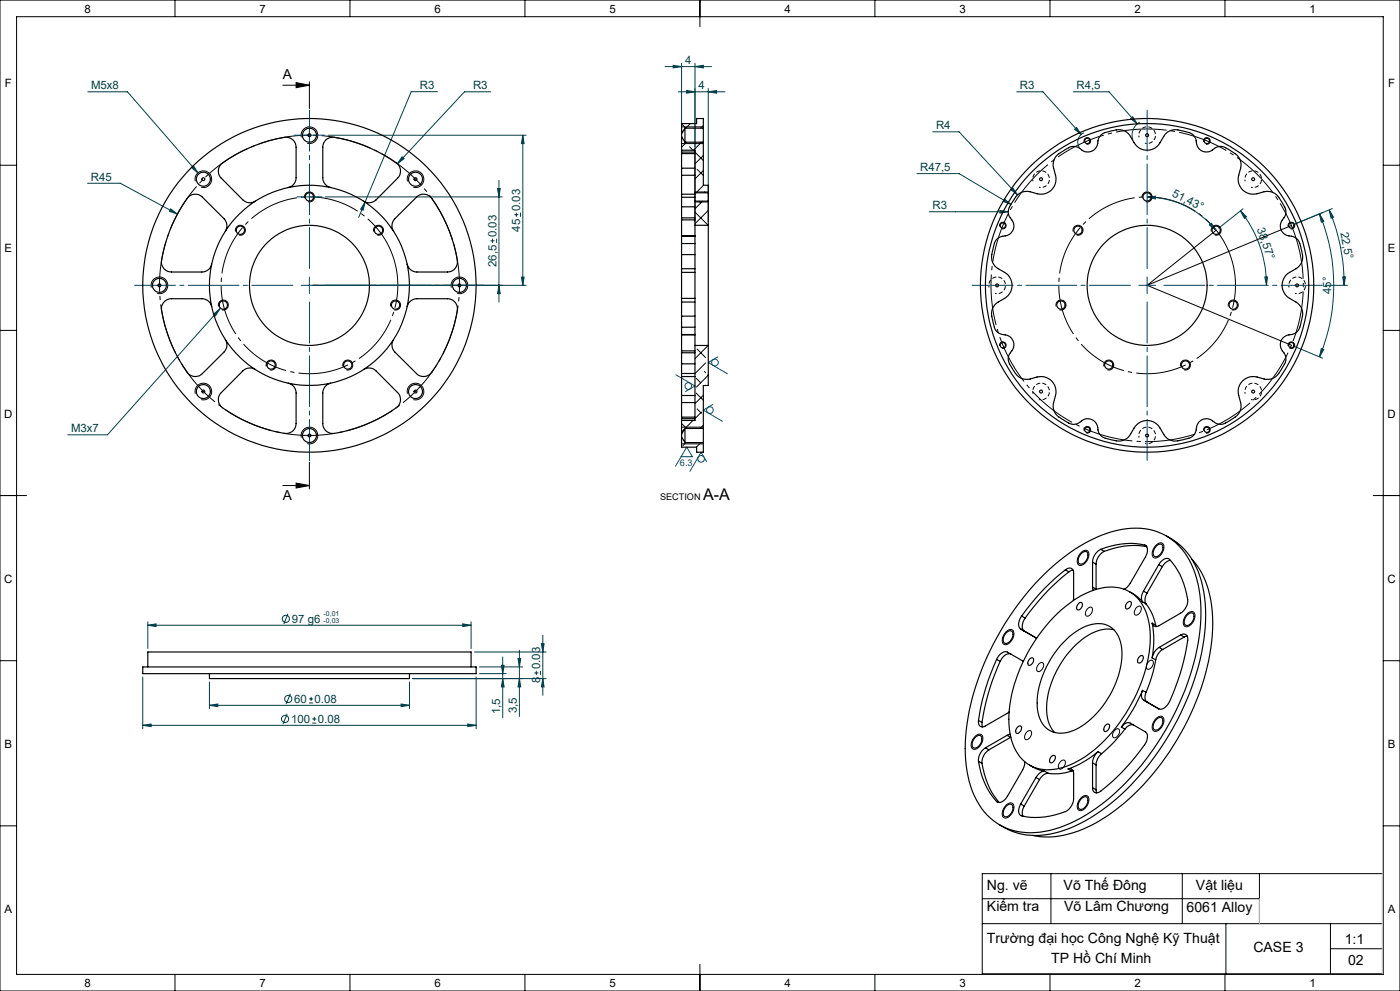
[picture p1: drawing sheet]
<svg xmlns="http://www.w3.org/2000/svg" width="420mm" height="297mm" viewBox="0 0 420 297" stroke-linecap="round" stroke-linejoin="round" font-family="sans-serif">
<g fill="none" stroke="#004040" stroke-width=".3">
<path d="M199.5 20h14M202 19.6l2.5 .4-2.5 .4zM204.5 19v18.8M208.5 20l2.5-.4v.8zM208.5 19v47.5M26.4 27.5h11.8l21.2 24.3M131.2 27.5h-7.8l-15.8 37.7M147.2 27.5h-7.9l-20.1 21.6M203.5 27.5h14M206 27.1l2.5 .4-2.5 .4zM212.5 27.5l2.5-.4v.8zM212.5 26.5v40"/>
<path d="M279.8 39.5h7.9l17.6 18.9M305 27.5h7.9l11.4 12.8M322 27.5h10.7l8.5 9.6M322.4 38.7l.6-.5 1.3 2.1zM325.2 39.8a2.97 2.97 0 0 0-1.3 4.4M339.2 35.5l.6-.5 1.4 2.1zM341.9 36.6a4.6 4.6 0 0 0-2.1 5.3M26.3 54.9h9.8l17.1 9.3M57.4 50.2l.6-.5 1.4 2.1zM97.6 59h53.1M98.4 40.5h59.4M120.6 47l.6 .6-2 1.5z"/>
<path d="M149.3 56.5h.8l-.4 2.5zM149.7 54v36.5M156.8 40.5l.4 2.5h-.8zM156.8 40.5v45M275.1 52h12.6l15.6 9.3M301.3 59.7l2 1.6-2.4-.9zM303.2 56.8l.6-.5 1.5 2.1zM344.1 59.1l2.5-.3v.8zM344.1 59.1a26.4 26.4 0 0 1 20.7 9.9M51.2 62.6l2 1.6-2.4-.9zM109.5 60.5l-.6 2.5-.7-.3zM147.1 72.2h1.3"/>
<path d="M147.7 71.5v1.3M149 71.5v1.3M154.3 64.3h1.2M154.9 63.7v1.3M156.1 63.7v1.3M278.8 63.5h23.7M300 63.1l2.5 .4-2.5 .4zM362.8 67.4l.6-.5 1.4 2.1zM372.1 63.2l1.8 1.8-.6 .4zM372.1 63.2a36 36 0 0 1 7.8 22.3M372.9 62.6l-7.3 5.8M395.9 64.1l1.2 2.2-.7 .3z"/>
<path d="M395.9 64.1a55.9 55.9 0 0 1 0 42.9M398.7 62.9l1.3 2.2-.7 .3zM398.7 62.9a58.2 58.2 0 0 1 4.6 22.6M399.7 62.5l-11.4 4.7M64 94.2l2-1.7-1.4 2.2zM66 92.5l-33.8 37.8h-11.9M93.8 85.5h64M149.7 85.5l.4 2.5h-.8zM156.4 83h.8l-.4 2.5zM379.4 83h.9l-.4 2.5zM397.6 85.5h6.6M402.8 83h.8l-.3 2.5z"/>
<path d="M388.3 103.8l8.5 3.5M396.4 104.5l.7 .3-1.2 2.2zM44.3 187.4l2.5-.4v.8zM44.3 186.4v8M44.3 187.4h97M86.4 183.9l-1.2 3.1M138.8 187l2.5 .4-2.5 .4zM141.3 186.4v8M142.3 195.4h21.5M143.8 199.9h13M150.4 199.4h.8l-.4 2.5zM150.8 196.9v18.2"/>
<path d="M155.4 197.4h.8l-.4 2.5zM155.8 194.9v19.8M162.4 192.9h.8l-.4 2.5zM162.8 190.4v18M42.8 217.4l2.5-.4v.8zM42.8 202.9v15.5M42.8 217.4h100M62.8 211.4l2.5-.4v.8zM62.8 204.4v8M62.8 211.4h60M86.1 213.9l-1.2 3.1M87.1 207.9l-1.2 3.1"/>
<path d="M92.7 210.7h1.2M92.7 209.5h1.2M93.3 208.8v1.3M93.7 216.7h1.2M93.7 215.5h1.2M94.3 214.8v1.3M120.3 211l2.5 .4-2.5 .4zM122.8 204.4v8M123.8 203.4h40M140.3 217l2.5 .4-2.5 .4zM142.8 202.9v15.5M143.8 201.9h8"/>
<path d="M150.8 203.4l.4 2.5h-.8zM155.8 203.4l.4 2.5h-.8zM160.3 201.7h1.2M160.9 201v1.3M162.1 201v1.3M162.8 203.4l.4 2.5h-.8z"/>
<circle cx="85.7" cy="185.5" r="1.07"/>
<circle cx="85.5" cy="215.5" r="1.08"/>
<circle cx="86.5" cy="209.5" r="1.08"/>
</g>
<g fill="none" stroke="#000" stroke-width=".3">
<path d="M0 0h420v297h-420zM5 5h410v287h-410zM52.5 0v5M105 0v5M157.5 0v5M210 0v8M262.5 0v5M315 0v5M367.5 0v5M84.8 25.5h8M88.8 24.8l4 .7-4 .8zM92.8 24.5v8"/>
<path d="M204.5 38h6.5M0 49.5h5M58.6 54.4a2.51 2.51 0 0 1 2.2-3.2 2.51 2.51 0 0 1 2.7 2.7 2.51 2.51 0 0 1-3.1 2.2M90.4 41.2a2.5 2.5 0 0 1 2.2-3.2 2.5 2.5 0 0 1 2.7 2.7 2.5 2.5 0 0 1-3.1 2.2M91.4 59.4a1.51 1.51 0 0 1 1.3-1.9 1.51 1.51 0 0 1 1.6 1.6 1.51 1.51 0 0 1-1.9 1.4M122.2 54.4a2.5 2.5 0 0 1 2.2-3.2 2.5 2.5 0 0 1 2.7 2.7 2.5 2.5 0 0 1-3.1 2.2M204.5 43h6.5M208.5 57.5h4M325.2 42.5a1.01 1.01 0 0 1 .9-1.3 1.01 1.01 0 0 1 1.1 1.1 1.01 1.01 0 0 1-1.3 .9M342.7 59.4a1.5 1.5 0 0 1 1.3-1.9 1.5 1.5 0 0 1 1.6 1.6 1.5 1.5 0 0 1-1.9 1.4M361.1 42.5a1 1 0 0 1 .9-1.3 1 1 0 0 1 1.1 1.1 1 1 0 0 1-1.3 .9M415 49.5h5"/>
<path d="M70.7 69.4a1.5 1.5 0 0 1 1.3-1.9 1.5 1.5 0 0 1 1.6 1.6 1.5 1.5 0 0 1-1.9 1.3M112.1 69.4a1.5 1.5 0 0 1 1.3-1.9 1.5 1.5 0 0 1 1.7 1.6 1.5 1.5 0 0 1-1.9 1.3M208.5 60.5h4M299.9 67.9a1.01 1.01 0 0 1 .8-1.3 1.01 1.01 0 0 1 1.1 1.1 1.01 1.01 0 0 1-1.2 .9M321.9 69.4a1.51 1.51 0 0 1 1.4-1.9 1.51 1.51 0 0 1 1.6 1.6 1.51 1.51 0 0 1-1.9 1.3M363.4 69.4a1.5 1.5 0 0 1 1.3-1.9 1.5 1.5 0 0 1 1.6 1.6 1.5 1.5 0 0 1-1.8 1.3M364.8 69l-20.7 16.5M386.4 67.9a1.01 1.01 0 0 1 .9-1.3 1.01 1.01 0 0 1 1.1 1.1 1.01 1.01 0 0 1-1.3 .9M387.4 67.6l-43.3 17.9M0 99h5M45.4 86.2a2.51 2.51 0 0 1 2.2-3.2 2.51 2.51 0 0 1 2.7 2.7 2.51 2.51 0 0 1-3.1 2.2M65.5 91.8a1.5 1.5 0 0 1 1.4-1.9 1.5 1.5 0 0 1 1.6 1.7 1.5 1.5 0 0 1-1.9 1.3"/>
<path d="M117.2 91.8a1.5 1.5 0 0 1 1.3-1.9 1.5 1.5 0 0 1 1.7 1.7 1.5 1.5 0 0 1-1.9 1.3M135.4 86.2a2.5 2.5 0 0 1 2.2-3.2 2.5 2.5 0 0 1 2.7 2.7 2.5 2.5 0 0 1-3.1 2.2M316.8 91.8a1.51 1.51 0 0 1 1.4-1.9 1.51 1.51 0 0 1 1.6 1.7 1.51 1.51 0 0 1-1.9 1.3M344.1 85.5l43.3 18M368.5 91.8a1.5 1.5 0 0 1 1.3-1.9 1.5 1.5 0 0 1 1.7 1.7 1.5 1.5 0 0 1-1.9 1.3M415 99h5M58.6 118a2.51 2.51 0 0 1 2.2-3.2 2.51 2.51 0 0 1 2.7 2.8 2.51 2.51 0 0 1-3.1 2.2M79.9 109.8a1.51 1.51 0 0 1 1.3-1.9 1.51 1.51 0 0 1 1.6 1.6 1.51 1.51 0 0 1-1.9 1.3M102.9 109.8a1.51 1.51 0 0 1 1.3-1.9 1.51 1.51 0 0 1 1.6 1.6 1.51 1.51 0 0 1-1.9 1.3M122.2 118a2.5 2.5 0 0 1 2.2-3.1 2.5 2.5 0 0 1 2.7 2.7 2.5 2.5 0 0 1-3.1 2.2M299.9 103.7a1 1 0 0 1 .8-1.3 1 1 0 0 1 1.1 1.1 1 1 0 0 1-1.2 .9M331.2 109.8a1.5 1.5 0 0 1 1.3-1.9 1.5 1.5 0 0 1 1.6 1.6 1.5 1.5 0 0 1-1.9 1.3"/>
<path d="M354.2 109.8a1.5 1.5 0 0 1 1.3-1.9 1.5 1.5 0 0 1 1.6 1.6 1.5 1.5 0 0 1-1.9 1.3M386.4 103.7a1 1 0 0 1 .9-1.2 1 1 0 0 1 1.1 1 1 1 0 0 1-1.3 .9M90.4 131.2a2.5 2.5 0 0 1 2.2-3.2 2.5 2.5 0 0 1 2.7 2.7 2.5 2.5 0 0 1-3.1 2.2M92.8 138.5v8M204.5 133h6.5M204.5 128h6.5M325.2 129.1a1.01 1.01 0 0 1 .9-1.3 1.01 1.01 0 0 1 1.1 1.1 1.01 1.01 0 0 1-1.3 .9M361.1 129.1a1 1 0 0 1 .9-1.3 1 1 0 0 1 1.1 1.1 1 1 0 0 1-1.3 .9M0 148.5h8M84.8 145.5h8M88.8 144.8l4 .7-4 .8zM412 148.5h8"/>
<path d="M324.6 165.3a1.22 1.22 0 0 1 1.6-.3 1.22 1.22 0 0 1 .4 1.6 2.99 2.99 0 0 1-2.9 2.8 2.61 2.61 0 0 1 .6-3.8zM346.6 163.6a1.37 1.37 0 0 1 1.2-.9 1.37 1.37 0 0 1 1.3 .7 3.2 3.2 0 0 1-2.7 3.8 2.02 2.02 0 0 1-.1-3.1zM0 198h5M301.8 189.4a1.26 1.26 0 0 1 1.2-.8 1.26 1.26 0 0 1 1.1 .9 3.4 3.4 0 0 1-2.6 3.7 1.63 1.63 0 0 1-.5-2.5zM311.8 198.9a.79 .79 0 0 1 1.1-.2 .79 .79 0 0 1 .1 1.1 1.5 1.5 0 0 1-1.8 1.4 1.81 1.81 0 0 1 .6-2.3zM326.3 182.4a.8 .8 0 0 1 1.2-.4 .8 .8 0 0 1 .2 1.2 1.26 1.26 0 0 1-.7 1.2 1.26 1.26 0 0 1-1.3 0l.1-1.2zM340.9 182.2a.83 .83 0 0 1 1.1-.5 .83 .83 0 0 1 .3 1.2 1.36 1.36 0 0 1-1.9 1.2l-.1-.9zM344.7 198.2a.83 .83 0 0 1 1.2-.1 .83 .83 0 0 1 0 1.2 1.2 1.2 0 0 1-1.9 1v-1.2zM356.1 184a1.23 1.23 0 0 1 1.4-.7 1.23 1.23 0 0 1 1 1.2 3.1 3.1 0 0 1-2.9 3.3 2.61 2.61 0 0 1 .5-3.8zM415 198h5M308 219.4a.84 .84 0 0 1 1.3-.3 .84 .84 0 0 1 .1 1.3 1.22 1.22 0 0 1-2 1v-1zM334.3 218.9a.87 .87 0 0 1 1.3-.4 .87 .87 0 0 1 .1 1.3 1.22 1.22 0 0 1-1.9 1v-1z"/>
<path d="M347 215.2a1.27 1.27 0 0 1 1.7-.4 1.27 1.27 0 0 1 .4 1.8 2.94 2.94 0 0 1-2.8 2.5 2.47 2.47 0 0 1 .3-3.6zM292.5 220.7a1.26 1.26 0 0 1 1.2-.7 1.26 1.26 0 0 1 1.1 .8 3.3 3.3 0 0 1-2.7 3.7 2.02 2.02 0 0 1-.2-3.1zM318 228.5a.87 .87 0 0 1 .7-.7 .87 .87 0 0 1 .9 .5 1.84 1.84 0 0 1-1.8 2.1l-.3-.9zM324.3 239.1a1.31 1.31 0 0 1 1.8-.6 1.31 1.31 0 0 1 .5 1.8 2.89 2.89 0 0 1-2.9 2.6 2.61 2.61 0 0 1 .6-3.8zM0 247.5h5M301.8 241.3a1.26 1.26 0 0 1 1.2-.7 1.26 1.26 0 0 1 1.1 .8 3.4 3.4 0 0 1-2.6 3.8 1.63 1.63 0 0 1-.5-2.6zM415 247.5h5M294.7 276.8h120M294.7 269.3h83.1M315.3 261.8v15M354.7 261.8v15M367.8 276.8v15.1"/>
<path d="M377.8 261.8v15M399.1 276.8v15M414.7 261.8h-120v30h120M52.5 292v5M105 292v5M157.5 292v5M210 289v8M262.5 292v5M315 292v5M367.5 292v5M399.1 284.3h15.6"/>
</g>
<path d="M118.2 77.8a26.5 26.5 0 0 0-44.4-10.7 26.5 26.5 0 0 0 12.1 44 26.5 26.5 0 0 0 32.7-31.9l-.4-1.4M369.5 77.8a26.5 26.5 0 0 0-44.4-10.7 26.5 26.5 0 0 0 12.1 44 26.5 26.5 0 0 0 32.7-31.9l-.4-1.4" fill="none" stroke="#000" stroke-width=".3" stroke-dasharray="15.2 1.3 1.3 1.3" stroke-dashoffset=".6" stroke-linecap="butt"/>
<path d="M388.9 71.8a46.9 46.9 0 0 0-78.5-18.8 46.9 46.9 0 0 0 21.6 77.8 46.9 46.9 0 0 0 57.6-56.6l-.7-2.4" fill="none" stroke="#000" stroke-width=".3" stroke-dasharray="15.2 1.3 1.3 1.3" stroke-dashoffset="3.3" stroke-linecap="butt"/>
<path d="M135.9 72.4a45 45 0 0 0-75.4-18.1 45 45 0 0 0 20.7 74.7 45 45 0 0 0 55.3-54.4l-.6-2.2" fill="none" stroke="#000" stroke-width=".3" stroke-dasharray="15.2 1.3 1.3 1.3" stroke-dashoffset="-.4" stroke-linecap="butt"/>
<g fill="none" stroke="#004080" stroke-width=".3">
<path d="M92.8 38v5M90.3 59h5M90.3 40.5h5M92.8 56.5v5M90.3 85.5h5M92.8 83v5M341.6 85.5h5M344.1 83v5M202.8 112.3l5.7 3.4-2.9 1.7M215.3 107l-2.8 1.7 5.7 3.3M204.3 136.9h3.4l-1.7-2.9-3.4 5.7M212 138.4l-1.7-2.9-3.3 5.7"/>
<path d="M213.9 121.2l-2.9 1.7 5.7 3.4"/>
<circle cx="206.5" cy="115.7" r="1.01"/>
<circle cx="214.5" cy="108.6" r="1.01"/>
<circle cx="210.3" cy="137.5" r=".99"/>
<circle cx="213" cy="122.9" r="1"/>
</g>
<path d="M311.7 56.1a2.5 2.5 0 0 0 3.1-2.2 2.5 2.5 0 0 0-2.7-2.7 2.5 2.5 0 0 0-2.2 3.1M343.5 42.9a2.5 2.5 0 0 0 3.1-2.2 2.5 2.5 0 0 0-2.7-2.7 2.5 2.5 0 0 0-2.2 3.2M375.3 56.1a2.5 2.5 0 0 0 3.2-2.2 2.5 2.5 0 0 0-2.8-2.7 2.5 2.5 0 0 0-2.1 3.1M298.5 87.9a2.5 2.5 0 0 0 3.1-2.2 2.5 2.5 0 0 0-2.7-2.7 2.5 2.5 0 0 0-2.2 3.2M388.5 87.9a2.5 2.5 0 0 0 3.1-2.2 2.5 2.5 0 0 0-2.7-2.7 2.5 2.5 0 0 0-2.2 3.2M311.7 119.7a2.5 2.5 0 0 0 3.1-2.2 2.5 2.5 0 0 0-2.7-2.7 2.5 2.5 0 0 0-2.2 3.2M375.3 119.7a2.5 2.5 0 0 0 3.2-2.2 2.5 2.5 0 0 0-2.8-2.7 2.5 2.5 0 0 0-2.1 3.2M343.5 132.9a2.5 2.5 0 0 0 3.1-2.2 2.5 2.5 0 0 0-2.7-2.7 2.5 2.5 0 0 0-2.2 3.2" fill="none" stroke="#000" stroke-width=".3" stroke-dasharray="1.3 .6" stroke-dashoffset=".8" stroke-linecap="butt"/>
<path d="M92.8 85.5h45M377.8 269.3v7.5M414.7 261.8v30" fill="none" stroke="#c0c0c0" stroke-width=".3"/>
<path d="M87.8 85.5h-47.5M92.8 80.5v-47.5M92.8 90.5v47.5M97.8 85.5h47.5M339.1 85.5h-47.5M344.1 80.5v-47.5M344.1 90.5v47.5M349.1 85.5h47.5" fill="none" stroke="#004080" stroke-width=".3" stroke-dasharray="15.2 1.3 1.3 1.3" stroke-dashoffset="2.9"/>
<path d="M92.8 38v-2.1M90.3 59h-1.2M90.3 40.5h-2.1M92.8 56.5v-1.2M92.8 43v2.1M95.3 59h1.3M95.3 40.5h2.1M92.8 61.5v1.3" fill="none" stroke="#004080" stroke-width=".3" stroke-dasharray="15.2 1.3 1.3 1.3"/>
<path d="M88.8 24.8l4 .7-4 .8zM88.8 144.8l4 .7-4 .8z" fill="#000"/>
<g fill="#004040">
<path d="M402.8 83h.8l-.3 2.5zM398.7 62.9l1.3 2.2-.7 .3z"/>
<path d="M379.4 83h.9l-.4 2.5zM372.1 63.2l1.8 1.8-.6 .4z"/>
<path d="M362.8 67.4l.6-.5 1.4 2.1zM344.1 59.1l2.5-.3v.8z"/>
<path d="M396.4 104.5l.7 .3-1.2 2.2zM395.9 64.1l1.2 2.2-.7 .3z"/>
<path d="M212.5 27.5l2.5-.4v.8zM206 27.1l2.5 .4-2.5 .4z"/>
<path d="M57.4 50.2l2 1.6-1.4-2.1zM64 94.2l.6 .5 1.4-2.2zM51.2 62.6l-.4 .7 2.4 .9zM120.6 47l-1.4 2.1 2-1.5zM109.5 60.5l-1.3 2.2 .7 .3zM44.3 187.4l2.5-.4v.8zM138.8 187l2.5 .4-2.5 .4zM42.8 217.4l2.5-.4v.8zM140.3 217l2.5 .4-2.5 .4zM62.8 211.4l2.5-.4v.8zM120.3 211l2.5 .4-2.5 .4zM303.2 56.8l2.1 1.6-1.5-2.1zM301.3 59.7l-.4 .7 2.4 .9zM300 63.1v.8l2.5-.4zM322.4 38.7l1.9 1.6-1.3-2.1zM339.2 35.5l2 1.6-1.4-2.1z"/>
<path d="M155.8 203.4l.4 2.5h-.8zM155.4 197.4h.8l-.4 2.5zM162.8 203.4l.4 2.5h-.8zM162.4 192.9h.8l-.4 2.5z"/>
<path d="M149.3 56.5h.8l-.4 2.5zM149.7 85.5l.4 2.5h-.8zM156.8 40.5l.4 2.5h-.8zM156.4 83h.8l-.4 2.5zM150.4 199.4h.8l-.4 2.5zM150.8 203.4l.4 2.5h-.8z"/>
<path d="M202 19.6l2.5 .4-2.5 .4zM208.5 20l2.5-.4v.8z"/>
</g>
<g fill="none" stroke="#000" stroke-width=".35">
<path d="M205.5 38.4v4.2M205.5 38.4h5.5M205.5 38.4l-1 1.7M211 38.4v4.2M211 38.4v-2.9h-2v1.5h-4.5v3.1M86.5 56.2a2.96 2.96 0 0 0 2.3-2.9v-9.2a2.97 2.97 0 0 0-3.5-2.9 44.6 44.6 0 0 0-19 8 3 3 0 0 0 .1 4.2l6.4 6.5a3 3 0 0 0 3.8 .4M99.2 56.2a2.96 2.96 0 0 1-2.4-2.9v-9.2a2.97 2.97 0 0 1 3.5-2.9 41.9 41.9 0 0 1 19.4 8.5 3 3 0 0 1-.4 3.7l-6.5 6.5a3.1 3.1 0 0 1-3.8 .4M204.5 40.1v.9M204.5 45v.6M204.5 45.6v.4M204.5 46v4.4M204.5 52.5v5.7"/>
<path d="M204.5 58.2v.9M204.5 59.1v2.9M204.5 45.6h4M204.5 58.2h4M204.5 45h4v12.8M204.5 41v4M204.5 50.4v2.1M204.5 41l1 1.6M204.5 46h4M204.5 50.4h4M204.5 52.5h4M204.5 59.1h4"/>
<path d="M205.5 42.6h5.5M208.5 57.8v2.5M208.5 57.8h4M211 42.6v12.9h1.5v2.3M212.5 57.8v2.5M317.2 46.4l2.3-1.5a3.7 3.7 0 0 1 5.5 .4 3.2 3.2 0 0 0 4.5-3.5 3.9 3.9 0 0 1 3.7-2.5 4.5 4.5 0 0 1 5.9 1.6 5.9 5.9 0 0 0 4.4 4.1 4.4 4.4 0 0 0 4.5-2.2 5.4 5.4 0 0 1 3.5-3.8 12 12 0 0 1 6.3 1.3l1 1.5a3.3 3.3 0 0 0 2 3.5 3.3 3.3 0 0 0 3.9-1.1 3.9 3.9 0 0 1 4.4 .9 4.9 4.9 0 0 1 3.2 4.7l-.7 2.7a4.5 4.5 0 0 0 5.5 5.6 6 6 0 0 1 4.6-.5 8.5 8.5 0 0 1 3.5 4 3.2 3.2 0 0 1-.5 4.3 3.1 3.1 0 0 0-.2 3.3 3.1 3.1 0 0 0 3 1.6 3.8 3.8 0 0 1 2.8 3.8 4.6 4.6 0 0 1-1.5 5.9 5.7 5.7 0 0 0-4 3.7 4.5 4.5 0 0 0 2.1 5.2 6.7 6.7 0 0 1 3.6 2.9 9.5 9.5 0 0 1-.4 5.3 3.5 3.5 0 0 1-3.9 2.9 3.2 3.2 0 0 0-.8 5.6 4 4 0 0 1-.9 4.4 4.7 4.7 0 0 1-5.3 3.1 5.7 5.7 0 0 0-5.9 .1 4.4 4.4 0 0 0-1.7 4.8 6.5 6.5 0 0 1 .5 4.6 9.4 9.4 0 0 1-4.1 3.5 3.2 3.2 0 0 1-4.3-.5 3.1 3.1 0 0 0-3.3-.2 3.1 3.1 0 0 0-1.6 2.9 3.4 3.4 0 0 1-3.4 2.9 5.2 5.2 0 0 1-5.9-1l-1.5-2.4a4.5 4.5 0 0 0-7.8 0 5.4 5.4 0 0 1-3.5 3.7 12 12 0 0 1-6.3-1.3l-.9-1.4a3.2 3.2 0 0 0-4.5-3.5 3.9 3.9 0 0 1-5.8 .1 4.9 4.9 0 0 1-3.3-4.7l.8-2.7a4.5 4.5 0 0 0-5.6-5.5 5.6 5.6 0 0 1-5.1 .2l-1-.8-1.5-2.3a3.7 3.7 0 0 1 .3-5.4 3.1 3.1 0 0 0-3-4.4 3.4 3.4 0 0 1-2.8-3.5 5.2 5.2 0 0 1 .9-5.9l2.5-1.5a4.5 4.5 0 0 0 0-7.8 6.3 6.3 0 0 1-3.6-2.9 8.7 8.7 0 0 1 .4-5.3 3.2 3.2 0 0 1 3.4-2.7 3.1 3.1 0 0 0 2.5-2.2 3.1 3.1 0 0 0-1-3.2 3.7 3.7 0 0 1 .6-4.8 4.7 4.7 0 0 1 5.3-3 5.7 5.7 0 0 0 6-.2 4.6 4.6 0 0 0 1.7-4.8 6 6 0 0 1-.5-4.5zM67.6 69.3a3 3 0 0 0-.4-3.8l-6.5-6.4a3 3 0 0 0-4.5 .3 41.7 41.7 0 0 0-7.7 19.8l.5 1a2.94 2.94 0 0 0 2.4 1.3h9.2a2.96 2.96 0 0 0 2.9-2.3M118.1 69.3a3 3 0 0 1 .4-3.8l6.5-6.4a3 3 0 0 1 4.5 .3 43.6 43.6 0 0 1 7.7 19.2 2.95 2.95 0 0 1-3 2.9h-9.1a3 3 0 0 1-3-2.3M204.5 65.9v4.8M204.5 62v3.3M204.5 70.8v2.2M204.5 76.3v4.2"/>
<path d="M204.5 73v3.3M204.5 65.3v.6M204.5 70.7v.1M204.5 62h4M204.5 65.9h4M204.5 70.7h4M204.5 65.3h4M204.5 70.8h4M204.5 73h4M204.5 76.3h4M208.5 67.5v36M208.5 60.3v7.2"/>
<path d="M208.5 60.3h4M208.5 67.5h4M212.5 67.5v36M212.5 60.3v7.2M63.5 91.9a2.96 2.96 0 0 0-2.9-2.4h-9.2a2.97 2.97 0 0 0-2.9 3.5 40.9 40.9 0 0 0 8.5 19.4 3 3 0 0 0 3.7-.4l6.5-6.5a3 3 0 0 0 .4-3.7M122.1 91.9a3 3 0 0 1 3-2.4h9.1a2.97 2.97 0 0 1 3 3.5 44 44 0 0 1-8.1 19 2.98 2.98 0 0 1-4.1 0l-6.5-6.5a3 3 0 0 1-.4-3.7M204.5 81.6v7.8M204.5 98.1v2.2M204.5 90.5v4.3M204.5 94.8v3.3M204.5 80.5v1.1M204.5 89.4v1.1"/>
<path d="M204.5 81.6h4M204.5 89.4h4M204.5 90.5h4M204.5 80.5h4M204.5 98.1h4M204.5 94.8h4M76.6 110.8a3 3 0 0 0-3.8 .4l-6.4 6.4a3 3 0 0 0 .3 4.6 43.6 43.6 0 0 0 19.2 7.7 2.95 2.95 0 0 0 2.9-3v-9.1a3 3 0 0 0-2.3-3M109 110.8a3.1 3.1 0 0 1 3.8 .4l6.5 6.4a2.97 2.97 0 0 1-.4 4.6 43.3 43.3 0 0 1-19.1 7.7 2.95 2.95 0 0 1-3-3v-9.1a3 3 0 0 1 2.4-3M204.5 112.9v5.6M204.5 111.9v1M204.5 109v2.9M204.5 100.4v4.8"/>
<path d="M204.5 105.7v3.3M204.5 112.9h4M204.5 100.3v.1M204.5 105.2v.5M204.5 118.5v2.1M204.5 118.5h4M204.5 111.9h4M204.5 109h4M204.5 100.4h4M204.5 105.2h4M204.5 105.7h4M204.5 100.3h4"/>
<path d="M208.5 103.5v22.5h-4M208.5 103.5h4M212.5 103.5v12h-1.5v12.9M204.5 130.1v.8M204.5 125.5v.5M204.5 125v.5M204.5 120.6v4.4M204.5 125.5h4M204.5 126v4.1M204.5 130.9v3.1h4.5v1.5h2v-2.9M204.5 130.9l1 1.7M204.5 125h4"/>
<path d="M204.5 120.6h4M205.5 128.4v4.2M205.5 128.4l-1 1.7M205.5 132.6h5.5M205.5 128.4h5.5M211 128.4v4.2M311.9 173.5a49.8 49.8 0 0 1 23.1-14.5 18.5 18.5 0 0 1 20.4 6.7 33 33 0 0 1 4.8 21.5 80.6 80.6 0 0 1-28.3 52.7 39.1 39.1 0 0 1-21.4 9.6 18 18 0 0 1-18.8-12.3 43.8 43.8 0 0 1-.9-24.3 83.6 83.6 0 0 1 21.1-39.4zM319.6 170.8a1.36 1.36 0 0 1 1.6-.5 1.36 1.36 0 0 1 .9 1.5l-.1 8.2M319.6 170.8a64.2 64.2 0 0 0-13.1 13.8M319.6 170.8l1.1 .6M320.7 171.4a64.2 64.2 0 0 0-13.1 13.8M321.9 170.8l-1.2 .6"/>
<path d="M324.4 165.9a1.04 1.04 0 0 1 1.2-.6 1.04 1.04 0 0 1 .8 1 2.71 2.71 0 0 1-2.3 2.8 1.73 1.73 0 0 1 0-2.8zM327.8 176l.2 .9M327.8 168.5v7.5M327.8 168.5l1 .6M327.8 176l1 .6M328.8 169.1v7.5M330.2 164.6a4.4 4.4 0 0 0-2.4 3.9M330.2 164.6l1.1 .6M331.3 165.2a4.6 4.6 0 0 0-2.5 3.9M338.8 177.3l1.9 1.1 2.1 2M343 177.2a3.1 3.1 0 0 0-.2 3.2M343 177.2l1.1 .6"/>
<path d="M343.4 163.3a2.11 2.11 0 0 1 .5 3.1l-4.8 8.4-1 1.2-.9 .6M343.4 163.3a22.3 22.3 0 0 0-13.2 1.3M343.4 163.3l.5 .3M344 163.9a22.2 22.2 0 0 0-12.7 1.3M344.1 177.8a3.2 3.2 0 0 0-.3 3.2M347.2 163.4a1.01 1.01 0 0 1 1.3-.2 1.01 1.01 0 0 1 .4 1.3 2.37 2.37 0 0 1-2.5 2.3 2.42 2.42 0 0 1 .8-3.4zM347.6 169.2a2.67 2.67 0 0 1 3-1.7 21 21 0 0 1 5.7 13.2l-.6 1.5-1.1 1.3-6.9 4a1.26 1.26 0 0 1-2-.7M347.6 169.2l-4.6 8M347.6 169.2l1.1 .6M348.7 169.8l-4.6 8M349.9 160.6a20.8 20.8 0 0 1 10.9 15.3 55.3 55.3 0 0 1-3.2 29.9 80.4 80.4 0 0 1-27.4 37.3 33.7 33.7 0 0 1-21.1 7.2 18.3 18.3 0 0 1-9.2-3.1M351.1 168l-1.4 .6-1 1.2"/>
<path d="M357.6 167.6a27.7 27.7 0 0 1 6.2 19.2 74.3 74.3 0 0 1-16.7 43.6 57.6 57.6 0 0 1-23.7 18.7 23.4 23.4 0 0 1-13.6 1.3M42.8 199.9h100v2h-100zM44.3 199.9v-4.5h97v4.5M299 197.6a3 3 0 0 1 3.2-2.2l4.8 2.8M299 197.6a66.7 66.7 0 0 0-5.5 18.3M299 197.6l1 .6M300 198.2a67.8 67.8 0 0 0-5.4 18.3M301.9 189.6a1.06 1.06 0 0 1 1.2-.6 1.06 1.06 0 0 1 .8 1.1 2.77 2.77 0 0 1-2.3 2.7 1.58 1.58 0 0 1-.3-2.4zM303.3 196a2.83 2.83 0 0 0-3.3 2.2M306.2 188.5l4.8 2.7M306.5 184.6a2.94 2.94 0 0 0-.3 3.9M306.5 184.6l1.1 .6"/>
<path d="M307.6 185.2a3.1 3.1 0 0 0-.3 3.9l-1.1-.6M308.9 197.6a.72 .72 0 0 1 1.1-.3 .72 .72 0 0 1 0 1.1 .92 .92 0 0 1-.6 .9 .92 .92 0 0 1-1-.2v-.6zM316.2 184.9a28.3 28.3 0 0 1 15.3-8.9 11.1 11.1 0 0 1 12.7 8.7 32.2 32.2 0 0 1-1.9 20 46 46 0 0 1-19 23.4 15.6 15.6 0 0 1-13.3 1.8 12.7 12.7 0 0 1-7-10.3 39.6 39.6 0 0 1 6.1-25.3l2.8-4.3zM319.1 192.5a14.7 14.7 0 0 1 11.7-5.5 7.5 7.5 0 0 1 5.7 7.4 27.3 27.3 0 0 1-13.8 24.2 7.5 7.5 0 0 1-9.9-1.6 14.7 14.7 0 0 1-.8-12.1 30.6 30.6 0 0 1 7.1-12.4zM323.5 181a.72 .72 0 0 1 1.1-.3 .72 .72 0 0 1 0 1.1l-.2 .3a.74 .74 0 0 1-.8 .7 .74 .74 0 0 1-.6-.9zM334.2 188.7a12.3 12.3 0 0 0-10.5 3.7 28 28 0 0 0-9.7 21 9.5 9.5 0 0 0 2.4 6.1M338.1 180.7a.73 .73 0 0 1 1.1-.3 .73 .73 0 0 1 .1 1.1l-.4 .6a.66 .66 0 0 1-.9 .4 .66 .66 0 0 1-.3-.9zM341.8 196.9a.71 .71 0 0 1 1.1-.3 .71 .71 0 0 1 0 1.1l-.2 .3a.74 .74 0 0 1-.8 .7 .74 .74 0 0 1-.6-.9zM342.8 180.4l1 .6M343.8 181a14.5 14.5 0 0 1 2.9 6.4M345.7 186.8a27.6 27.6 0 0 1 0 10.4M345.7 186.8l1 .6"/>
<path d="M345.7 197.2l1 .6M346.7 197.8a43.9 43.9 0 0 1-2.9 9.7M346.7 187.4l.2 .4M347.7 194a4.7 4.7 0 0 0-2 3.2M347.7 194l1.1 .7M348.8 194.7a4.7 4.7 0 0 0-2.1 3.1M354.2 190.3a1.39 1.39 0 0 1 1.7 0 1.39 1.39 0 0 1 .4 1.6 62.6 62.6 0 0 1-6 19.3l-1.2 1.1-1.2 .2-4.9-2.7M354.2 190.3l-6.5 3.7M354.2 190.3l1 .6M355.2 190.9l-6.4 3.8M356.1 190.6l-.9 .3M356.2 184.3a1.04 1.04 0 0 1 1.2-.7 1.04 1.04 0 0 1 .8 1.1 2.71 2.71 0 0 1-2.3 2.8 1.55 1.55 0 0 1-.2-2.5z"/>
<path d="M62.8 201.9v1.5h60v-1.5M293.5 215.9l1.1 .6M294.6 216.5l.2 1.4M302.7 213.4l-7.1 4.2a1.35 1.35 0 0 1-1.7 0 1.35 1.35 0 0 1-.4-1.7M305.2 218a.72 .72 0 0 1 1.1-.3 .72 .72 0 0 1 .1 1.1l-.4 .6a.73 .73 0 0 1-1.1 .3 .73 .73 0 0 1-.1-1.2zM331.6 217.4a.72 .72 0 0 1 1.1-.3 .72 .72 0 0 1 0 1.1l-.3 .6a.71 .71 0 0 1-1.1 .3 .71 .71 0 0 1 0-1.1zM336.4 217.9a2.33 2.33 0 0 1 2.7-1.2l4.5 2.7a2.84 2.84 0 0 1-.2 3.8 58.8 58.8 0 0 1-14 14.4l-1-.1-.5-.5-.1-.9M336.4 217.9l1.1 .6M337.5 218.5a41.9 41.9 0 0 1-7 7.4M340.1 217.3a2.33 2.33 0 0 0-2.6 1.2M342.8 206.9a51.5 51.5 0 0 1-6.4 11M342.8 206.9a2.35 2.35 0 0 0 .2 2.9"/>
<path d="M342.8 206.9l1 .6M343.8 207.5a2.35 2.35 0 0 0 .3 2.9l-1.1-.6M347.2 215.4a1.01 1.01 0 0 1 1.3-.3 1.01 1.01 0 0 1 .4 1.4 2.37 2.37 0 0 1-2.5 2.2 2.42 2.42 0 0 1 .8-3.3zM292.6 221a1.04 1.04 0 0 1 1.1-.6 1.04 1.04 0 0 1 .9 1 2.71 2.71 0 0 1-2.3 2.8 1.73 1.73 0 0 1 0-2.8zM293.5 228.2a22.9 22.9 0 0 0 5.5 12M293.5 228.2l1.1 .6M294.6 228.8a23 23 0 0 0 5.2 11.7M295.6 224.1a4.5 4.5 0 0 0-2.1 4.1M295.6 224.1l1.1 .6M296.7 224.7a4.5 4.5 0 0 0-2.1 4.1M302.1 220.4l-6.5 3.7M302.1 220.4l1.1 .6"/>
<path d="M303 220.1l-.9 .3M303.2 221l-6.5 3.7M303.2 220.9v.1M307.4 228.3l-.1 1-.5 1.4-4.6 8a2.49 2.49 0 0 1-3.2 1.5M308.9 229.3l1.8 1 2.7 .9M310.8 233l-4.6 7.9M310.8 233l1.1 .6M311.9 233.6l-4.6 8M313.4 231.2a2.96 2.96 0 0 0-2.6 1.8M313.4 231.2l1.1 .6M314.5 231.8a3.1 3.1 0 0 0-2.6 1.8M315.3 226.8a.73 .73 0 0 1 1.2-.3 .73 .73 0 0 1 0 1.1l-.4 .6a.71 .71 0 0 1-1.1 .3 .71 .71 0 0 1 0-1.1z"/>
<path d="M320.4 230.5a1.25 1.25 0 0 1 1.7 1.4v7.5a4.6 4.6 0 0 1-2.5 3.8 21.5 21.5 0 0 1-13.4 1.2 2.66 2.66 0 0 1 0-3.5M320.4 230.5l1.1 .6M321.5 231.1a14.1 14.1 0 0 1-7 .7M321.9 231l-.4 .1M324.4 239.4a1.04 1.04 0 0 1 1.2-.7 1.04 1.04 0 0 1 .8 1.1 2.71 2.71 0 0 1-2.3 2.8 1.73 1.73 0 0 1 0-2.9zM327.8 228.6v7.5M327.8 236.1l1 .6M327.8 228.6l1 .6M328.8 236.7l.2 .9M328.8 229.2v7.5M329.4 225.3a29.1 29.1 0 0 1-9 5.2M329.4 225.3a4.7 4.7 0 0 0-1.6 3.3"/>
<path d="M329.4 225.3l1.1 .6M330.5 225.9a4.7 4.7 0 0 0-1.7 3.3M299 240.2l.5 .3M301.9 241.6a1.06 1.06 0 0 1 1.2-.6 1.06 1.06 0 0 1 .8 1 2.77 2.77 0 0 1-2.3 2.8 1.58 1.58 0 0 1-.3-2.4zM306.2 240.9l1.1 .7M307.3 241.6l-.6 1.5 .2 1.5"/>
<circle cx="61" cy="53.7" r="2.11"/>
<circle cx="61" cy="53.7" r=".43"/>
<circle cx="92.8" cy="59" r="1.25"/>
<circle cx="92.8" cy="40.5" r=".44"/>
<circle cx="92.8" cy="40.5" r="2.1"/>
<circle cx="124.6" cy="53.7" r="2.11"/>
<circle cx="124.6" cy="53.7" r=".43"/>
<circle cx="312.3" cy="53.7" r=".43"/>
<circle cx="326.2" cy="42.2" r=".8"/>
<circle cx="344.1" cy="40.5" r=".44"/>
<circle cx="344.1" cy="59" r="1.24"/>
<circle cx="362.1" cy="42.3" r=".81"/>
<circle cx="375.9" cy="53.7" r=".43"/>
<circle cx="72.1" cy="69" r="1.24"/>
<circle cx="113.5" cy="69" r="1.25"/>
<circle cx="300.9" cy="67.6" r=".81"/>
<circle cx="323.4" cy="69" r="1.25"/>
<circle cx="364.9" cy="69" r="1.26"/>
<circle cx="387.4" cy="67.6" r=".8"/>
<circle cx="47.8" cy="85.5" r="2.1"/>
<circle cx="47.8" cy="85.5" r=".45"/>
<circle cx="67" cy="91.4" r="1.24"/>
<circle cx="92.8" cy="85.5" r="50"/>
<circle cx="92.8" cy="85.5" r="18"/>
<circle cx="92.8" cy="85.5" r="30"/>
<circle cx="118.7" cy="91.4" r="1.25"/>
<circle cx="137.8" cy="85.5" r="2.11"/>
<circle cx="137.8" cy="85.5" r=".43"/>
<circle cx="299.1" cy="85.5" r=".45"/>
<circle cx="318.3" cy="91.4" r="1.25"/>
<circle cx="344.1" cy="85.5" r="18"/>
<circle cx="344.1" cy="85.5" r="50"/>
<circle cx="344.1" cy="85.5" r="48.5"/>
<circle cx="370" cy="91.4" r="1.26"/>
<circle cx="389.1" cy="85.5" r=".43"/>
<circle cx="61" cy="117.3" r="2.11"/>
<circle cx="61" cy="117.3" r=".43"/>
<circle cx="81.3" cy="109.4" r="1.25"/>
<circle cx="104.3" cy="109.4" r="1.25"/>
<circle cx="124.6" cy="117.3" r="2.11"/>
<circle cx="124.6" cy="117.3" r=".43"/>
<circle cx="300.9" cy="103.5" r=".81"/>
<circle cx="312.3" cy="117.3" r=".43"/>
<circle cx="332.6" cy="109.4" r="1.24"/>
<circle cx="355.6" cy="109.4" r="1.24"/>
<circle cx="375.9" cy="117.3" r=".43"/>
<circle cx="387.4" cy="103.5" r=".8"/>
<circle cx="92.8" cy="130.5" r=".43"/>
<circle cx="92.8" cy="130.5" r="2.1"/>
<circle cx="326.2" cy="128.8" r=".79"/>
<circle cx="344.1" cy="130.5" r=".43"/>
<circle cx="362.1" cy="128.8" r=".8"/>
</g>
<g fill="none" stroke="#000" stroke-width=".3">
<path d="M204.6 37.2l1.2 1.2M205.1 39l-.6 .6M207.1 37l-1.4 1.4M211 37.6l-.8 .8M206 42.6l-1.5 1.5M206.9 44l1 1M208.5 45.6l2.5 2.5M209.1 50.7l1.9 1.9M210 42.6l.2 .3M210.5 42.6l-2.4 2.4M211 46.6l-2.5 2.5M211 51.1l-2.5 2.5"/>
<path d="M211.1 55.5l-2.3 2.3M211.3 57.5l.4 .3M208.5 63.6l3.9 3.9M209.7 60.3l.5 .5M210.8 60.3l-2.3 2.3M212.5 63.1l-4 4M208.8 117.8l2.2 2.1M208.9 113.4l1.3 1.3M209.1 104.6l2.6 2.6M211 118.5l-2.5 2.5M211.3 111.3l.4 .4M211.7 108.8l-3 3"/>
<path d="M212.3 112.3l.2 .2-3.6 3.5M212.4 103.5l-3.9 4M204.6 127.1l1.4 1.3M205.5 128.5l-1 .9M205.8 132.6l-.9 .9M207.9 126l-2.4 2.4M209.1 122.6l1.3 1.3M210.2 132.6v.1M210.3 132.6l-1.4 1.4M210.4 123.5l-1.9 1.9M211 127.4l-1 1"/>
</g>
<text font-size="4.8" x="211" y="150">A-A</text>
<g font-size="4.2">
<text x="296.1" y="266.7">Ng. vẽ</text>
<text x="319.1" y="266.7">Võ Thế Đông</text>
<text x="358.8" y="266.7">Vật liệu</text>
<text x="296.1" y="273.2">Kiểm tra</text>
<text x="319.2" y="273.2">Võ Lâm Chương</text>
<text x="356" y="273.2">6061 Alloy</text>
<text x="296.1" y="282.5">Trường đại học Công Nghệ Kỹ Thuật</text>
<text x="376" y="285.2">CASE 3</text>
<text x="403.4" y="282.9">1:1</text>
<text x="315.3" y="288.5">TP Hồ Chí Minh</text>
<text x="404.4" y="289.3">02</text>
</g>
<g font-size="4.1">
<text x="84.8" y="23.8">A</text>
<text x="84.8" y="150">A</text>
</g>
<g font-size="3.4">
<text x="25.3" y="3.9">8</text>
<text x="77.8" y="3.9">7</text>
<text x="130.3" y="3.9">6</text>
<text x="182.8" y="3.9">5</text>
<text x="235.3" y="3.9">4</text>
<text x="287.8" y="3.9">3</text>
<text x="340.3" y="3.9">2</text>
<text x="392.8" y="3.9">1</text>
<text x="1.5" y="26.1">F</text>
<text x="416.5" y="26.1">F</text>
<text x="1.4" y="75.6">E</text>
<text x="416.4" y="75.6">E</text>
<text x="1.3" y="125.1">D</text>
<text x="416.3" y="125.1">D</text>
<text x="1.3" y="174.6">C</text>
<text x="416.3" y="174.6">C</text>
<text x="1.4" y="224.1">B</text>
<text x="416.4" y="224.1">B</text>
<text x="1.4" y="273.6">A</text>
<text x="416.4" y="273.6">A</text>
<text x="25.3" y="295.9">8</text>
<text x="77.8" y="295.9">7</text>
<text x="130.3" y="295.9">6</text>
<text x="182.8" y="295.9">5</text>
<text x="235.3" y="295.9">4</text>
<text x="287.8" y="295.9">3</text>
<text x="340.3" y="295.9">2</text>
<text x="392.8" y="295.9">1</text>
</g>
<g font-size="3.4" fill="#004040">
<text x="205.5" y="19.2">4</text>
<text x="27.3" y="26.7">M5x8</text>
<text x="125.9" y="26.7">R3</text>
<text x="141.9" y="26.7">R3</text>
<text x="209.5" y="26.7">4</text>
<text x="306" y="26.7">R3</text>
<text x="322.9" y="26.7">R4,5</text>
<text x="280.8" y="38.7">R4</text>
<text x="276" y="51.3">R47,5</text>
<text x="27.3" y="54.1">R45</text>
<text x="351.5" y="58.8" transform="rotate(26 351.5 58.8)">51,43°</text>
<text x="156.1" y="63.3" transform="rotate(-90 156.1 63.3)">0.03</text>
<text x="279.8" y="62.7">R3</text>
<text x="148.9" y="71.1" transform="rotate(-90 148.9 71.1)">0.03</text>
<text x="156.1" y="69.4" transform="rotate(-90 156.1 69.4)">45</text>
<text x="377" y="68.7" transform="rotate(71 377 68.7)">38,57°</text>
<text x="402.1" y="69.9" transform="rotate(79 402.1 69.9)">22,5°</text>
<text x="148.9" y="80.1" transform="rotate(-90 148.9 80.1)">26,5</text>
<text x="399.4" y="88.1" transform="rotate(-90 399.4 88.1)">45°</text>
<text x="21.3" y="129.5">M3x7</text>
<text x="87.5" y="186.6">97 g6</text>
<text x="162.1" y="200.6" transform="rotate(-90 162.1 200.6)">0.03</text>
<text x="162.1" y="204.8" transform="rotate(-90 162.1 204.8)">8</text>
<text x="88.3" y="210.6">60</text>
<text x="94.4" y="210.6">0.08</text>
<text x="150.1" y="214.1" transform="rotate(-90 150.1 214.1)">1,5</text>
<text x="155.1" y="213.8" transform="rotate(-90 155.1 213.8)">3,5</text>
<text x="87.3" y="216.6">100</text>
<text x="95.3" y="216.6">0.08</text>
</g>
<text font-size="2.7" fill="#004080" x="204" y="139.6">6.3</text>
<text font-size="2.7" x="198" y="150">SECTION</text>
<g font-size="2.1" fill="#004040">
<text x="97.1" y="184.7">-0,01</text>
<text x="97.1" y="186.6">-0,03</text>
</g>
</svg>
